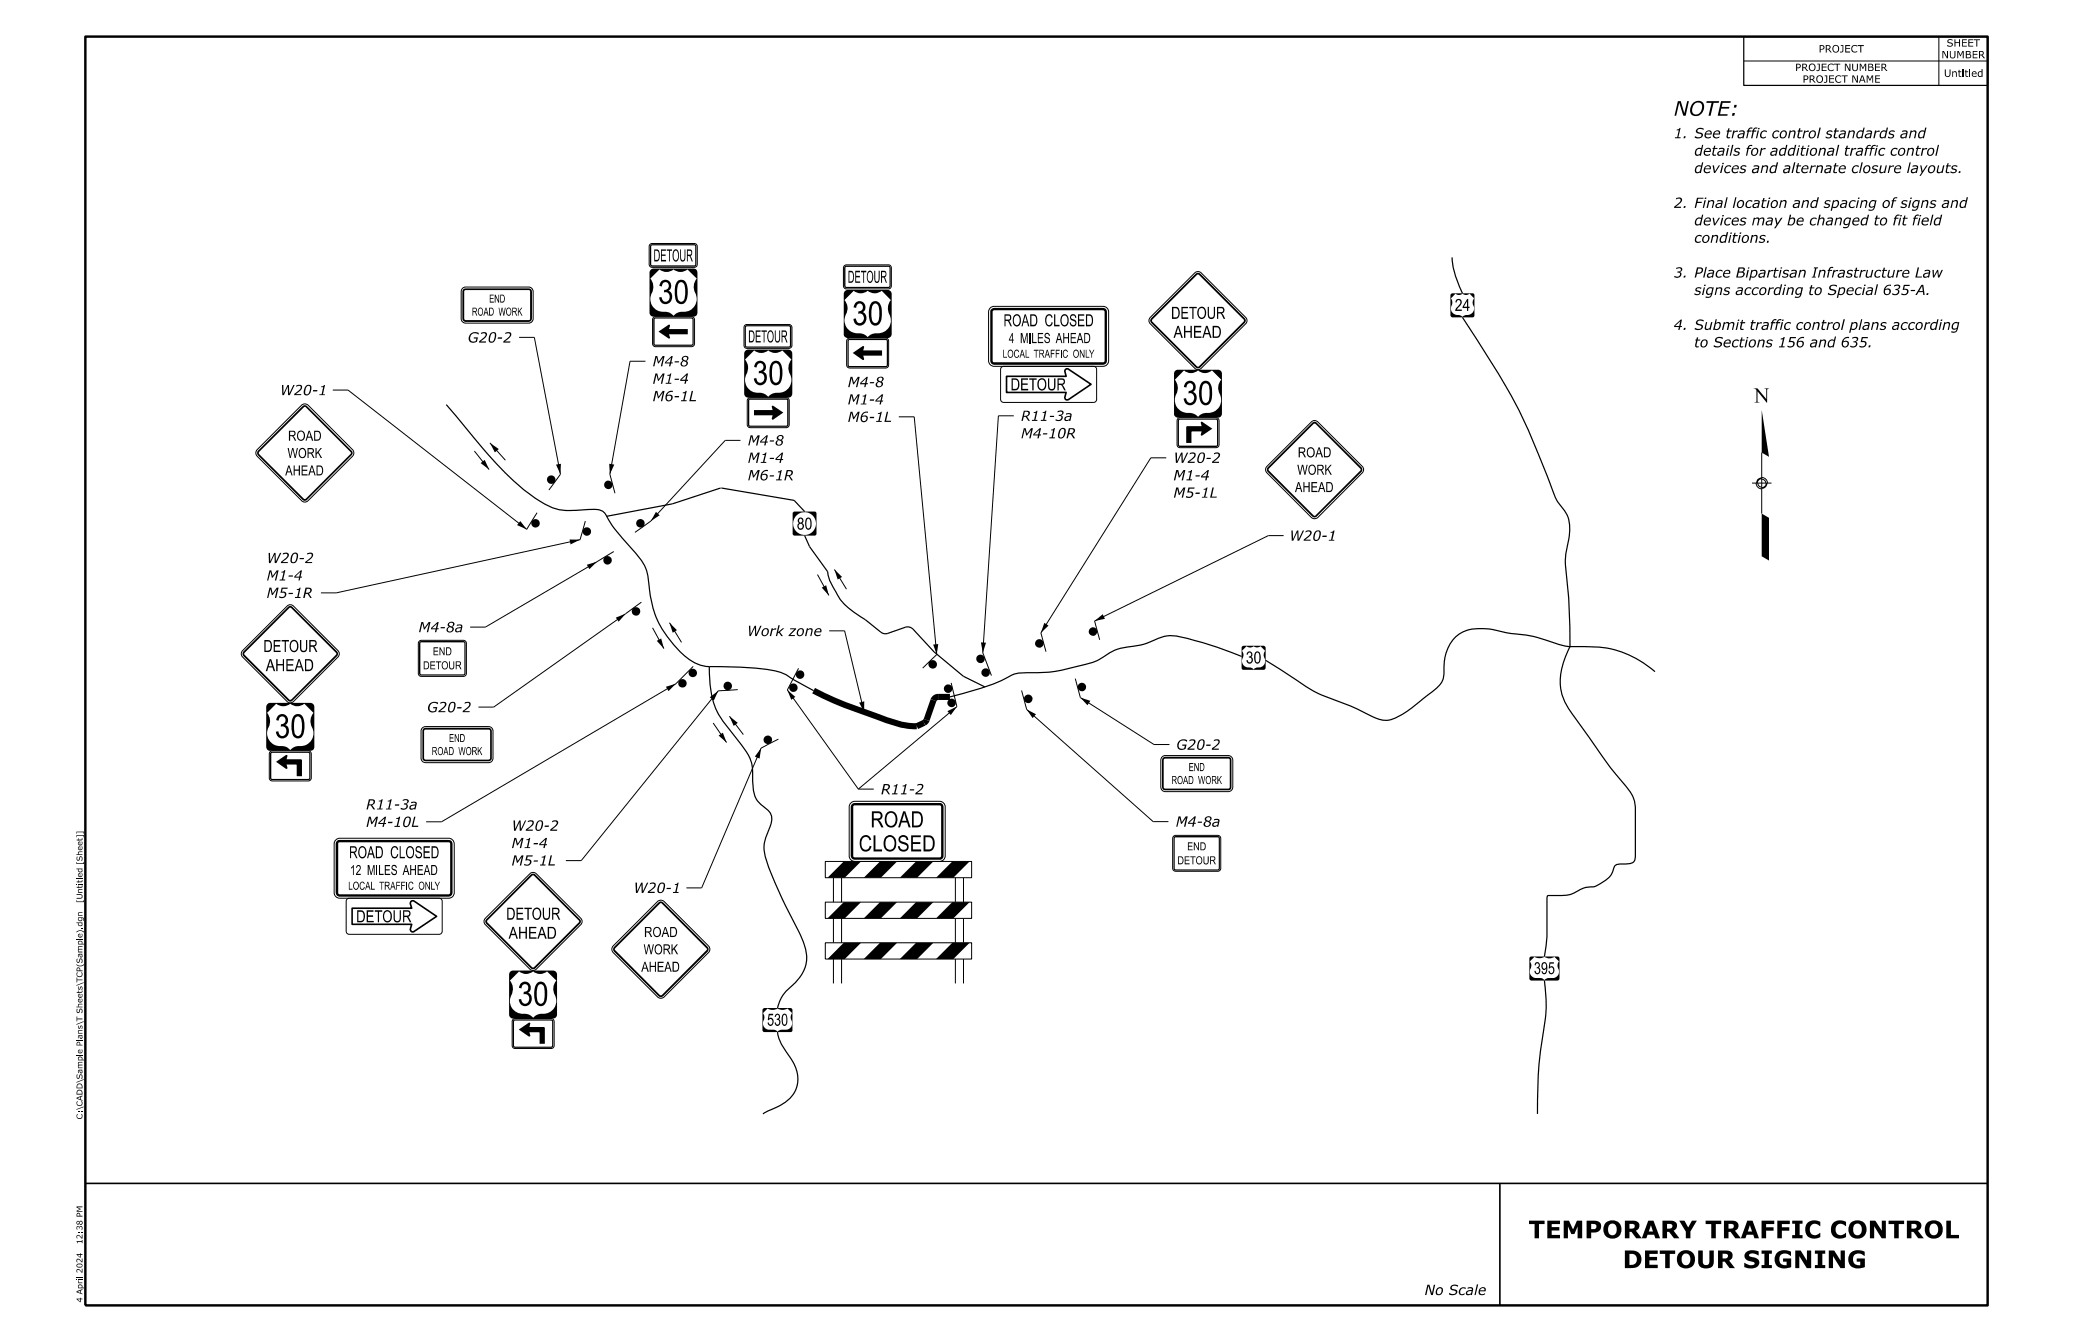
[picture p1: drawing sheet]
<svg xmlns="http://www.w3.org/2000/svg" width="432mm" height="279mm" viewBox="0 0 432 279" stroke-linecap="round" stroke-linejoin="round" font-family="sans-serif">
<path d="M72.3 187.2l.4-.2h18.8a.63 .63 0 0 1 .6 .6v6.3a.63 .63 0 0 1-.6 .6h-18.8a.63 .63 0 0 1-.6-.6v-6.3z" fill="none" stroke="#000" stroke-width=".21"/>
<path d="M208.6 76.4l.5-.1h18.9l.2 .1 .2 .5v6.4l-.3 .4-.3 .1h-18.9l-.3-.2-.2-.5v-6.2z" fill-rule="evenodd" fill="#fff"/>
<g fill="none" stroke="#000" stroke-width=".21">
<path d="M135.4 50.9l.5-.2h8.7a.6 .6 0 0 1 .6 .6v3.8a.63 .63 0 0 1-.6 .6h-8.7a.63 .63 0 0 1-.7-.6v-3.8zM175.9 55.3l.4-.2h8.8a.6 .6 0 0 1 .6 .7v3.7a.6 .6 0 0 1-.6 .6h-8.8a.63 .63 0 0 1-.6-.6v-3.7zM96.3 60l.7-.2h13.1a.94 .94 0 0 1 1 .9v5.7a.93 .93 0 0 1-1 .9h-13.1a.93 .93 0 0 1-.9-.9v-5.7zM108.1 70.2h3.2l5.4 28.5-2.4 3.3M134.4 75.2h-3.2l-4.2 23.5 1.1 4M136.1 66.1l.4-.2h7.5a.63 .63 0 0 1 .7 .6v5a.63 .63 0 0 1-.7 .7h-7.5a.63 .63 0 0 1-.6-.7v-5zM155.1 67.7l.5-.1h8.7a.63 .63 0 0 1 .7 .6v3.7a.63 .63 0 0 1-.7 .6h-8.7a.59 .59 0 0 1-.6-.6v-3.7zM176.5 70.6l.5-.2h7.5a.63 .63 0 0 1 .6 .6v5a.63 .63 0 0 1-.6 .6h-7.5a.63 .63 0 0 1-.6-.6v-5zM206.1 64.2l.6-.4h.4h22.7a1.15 1.15 0 0 1 1.1 1.1v10.2a1.17 1.17 0 0 1-1.1 1.2h-22.7a1.17 1.17 0 0 1-1.2-1.2v-10.2zM208.6 76.5l.5-.2h18.7a.63 .63 0 0 1 .6 .6v6.2a.63 .63 0 0 1-.6 .7h-18.7a.63 .63 0 0 1-.7-.7v-6.2zM239.6 66.1l9.3-9.3a.94 .94 0 0 1 1.3 0l9.3 9.3a.92 .92 0 0 1 0 1.3l-9.3 9.3a.94 .94 0 0 1-1.3 0l-9.3-9.3a.92 .92 0 0 1 0-1.3zM53.6 93.6l9.2-9.3a.98 .98 0 0 1 1.4 0l9.2 9.3a.98 .98 0 0 1 0 1.4l-9.2 9.2a.92 .92 0 0 1-1.4 0l-9.2-9.2a.98 .98 0 0 1 0-1.4z"/>
<path d="M69.3 81.2h3.2l37.2 29 2.2-3.4M98.8 93.9l3.1 3.9M102.1 92.2l3.2 3.6M154.2 91.7h-3.1l-15.5 16.8-3.3 2.3M155.8 83l.5-.2h7.5a.63 .63 0 0 1 .6 .6v5a.63 .63 0 0 1-.6 .6h-7.5a.63 .63 0 0 1-.7-.6v-5zM187.2 86.8h3.2l4.7 49.5-2.9 2.8M211.2 86.6h-3.2l-3.3 49.3 1.8 4.8M242.9 95.3h-3.2l-22.9 36.5 1.1 3.9M245.3 87.1l.5-.1h7.5a.63 .63 0 0 1 .6 .6v5a.63 .63 0 0 1-.6 .6h-7.5a.59 .59 0 0 1-.6-.6v-5zM263.9 97.1l9.3-9.3a.92 .92 0 0 1 1.3 0l9.3 9.3a.94 .94 0 0 1 0 1.3l-9.3 9.3a.98 .98 0 0 1-1.3 0l-9.3-9.3a.94 .94 0 0 1 0-1.3zM367 94.2v12.7M367 99.4a1.19 1.19 0 0 1 1.2 1.2"/>
<path d="M367 99.8a.83 .83 0 0 1 .8 .8M121.9 108.5l-1.1 3.9-50.8 11h-3.1M127.8 114.8l-26.7 15.8h-3.2M170.3 119.6l2.3 4.4M173.8 118.6l2.5 4.1M267.4 111.5h-3.2l-36.2 17.8 1.1 3.9M364.9 100.6h4.1M365.8 100.6a1.19 1.19 0 0 0 1.2 1.2M366.1 100.6a.83 .83 0 0 0 .9 .8M50.5 135.5l9.3-9.3a.92 .92 0 0 1 1.3 0l9.3 9.3a.94 .94 0 0 1 0 1.3l-9.3 9.3a.92 .92 0 0 1-1.3 0l-9.3-9.3a.94 .94 0 0 1 0-1.3zM87.3 133.5l.5-.2h8.7a.63 .63 0 0 1 .7 .6v6.3a.63 .63 0 0 1-.7 .6h-8.7a.63 .63 0 0 1-.7-.6v-6.3zM133.6 125.4l-30.8 21.8h-3.1"/>
<path d="M135.9 130.7l2.4 4.3M139.5 129.6l2.5 4.1M144.4 138.7l-3.6 3.6-48.8 28.8h-3.2M166.3 139.1l-2.3 4.6 14.8 20.6M172.7 131.3h3.2l4.1 16.9M56.3 156.5l.4-.2h7.5a.63 .63 0 0 1 .6 .7v5a.63 .63 0 0 1-.6 .6h-7.5a.63 .63 0 0 1-.6-.6v-5zM88 151.5l.7-.2h13.1a.91 .91 0 0 1 .9 .9v5.6a.92 .92 0 0 1-.9 1h-13.1a.95 .95 0 0 1-1-1v-5.6zM148.6 150.5l2.7 4.1M151.9 149.1l2.9 3.8M153.7 143.6l-4.1 .2-28.5 35.4h-3.2M162.1 153.9l-3.6 1.9-12.3 29.1h-3.2M198.1 142.2l1.2 4.9-20.5 17.2"/>
<path d="M212.8 143.8l1.1 3.9 26.3 23.4h3.2M224 141.3l1 3.9 15.4 9.8h3.2M242.1 157.6l.6-.3h13.1a.95 .95 0 0 1 1 1v5.6a.95 .95 0 0 1-1 .9h-13.1a.94 .94 0 0 1-.9-.9v-5.6zM70.1 174.7l.7-.2h22.7a1.17 1.17 0 0 1 1.1 1.2v10.1a1.15 1.15 0 0 1-1.1 1.2h-22.7a1.15 1.15 0 0 1-1.2-1.2v-10.1l.1-.4zM171.9 179.4h30.5v3.3h-30.5zM177.1 167.3l.6-.4 .3-.1h17.7a1.17 1.17 0 0 1 1.2 1.2v10.2a1.17 1.17 0 0 1-1.2 1.2h-17.7a1.17 1.17 0 0 1-1.1-1.2v-10.2zM178.8 164.3h3.2M244.4 174.1l.5-.2h8.7a.63 .63 0 0 1 .7 .7v6.2a.63 .63 0 0 1-.7 .6h-8.7a.63 .63 0 0 1-.6-.6v-6.2zM101.1 191.2l9.3-9.3a.94 .94 0 0 1 1.3 0l9.3 9.3a.92 .92 0 0 1 0 1.3l-9.3 9.3a.94 .94 0 0 1-1.3 0l-9.3-9.3a.92 .92 0 0 1 0-1.3zM127.7 197l9.3-9.3a.98 .98 0 0 1 1.3 0l9.3 9.3a.98 .98 0 0 1 0 1.3l-9.3 9.3a.98 .98 0 0 1-1.3 0l-9.3-9.3a.98 .98 0 0 1 0-1.3zM171.9 196.3h30.5v3.4h-30.5zM171.9 187.8h30.5v3.4h-30.5z"/>
<path d="M173.6 182.7v5.1M173.6 191.2v5.1M173.6 199.7v5.1M175.3 182.7v5.1M175.3 191.2v5.1M175.3 199.7v5.1M199 182.7v5.1M199 191.2v5.1M199 199.7v5.1M200.7 182.7v5.1M200.7 191.2v5.1M200.7 199.7v5.1"/>
<path d="M106.9 212.2l.4-.1h7.5a.63 .63 0 0 1 .6 .6v5a.63 .63 0 0 1-.6 .6h-7.5a.62 .62 0 0 1-.6-.6v-5z"/>
</g>
<g fill="none" stroke="#000" stroke-width=".25">
<path d="M302.5 53.6a17.6 17.6 0 0 0 2.1 7.5M304.6 66.1a170.3 170.3 0 0 1 13.6 23.2l4.7 11.4a13.1 13.1 0 0 0 3.1 5.8 8.6 8.6 0 0 1 .5 6.9 16.3 16.3 0 0 0-.1 7.5 121.1 121.1 0 0 1 .6 13.7M93 84.2l2.9 3.5a95.8 95.8 0 0 0 13.9 14.8 16.6 16.6 0 0 0 7.4 3.7h2.9a13.4 13.4 0 0 1 5.3 .2l.4 .2a35.9 35.9 0 0 0 6.2 8.1 9.8 9.8 0 0 1 3.2 7.4 20 20 0 0 0 6.3 13.5 9.5 9.5 0 0 0 6.2 3.2M140 104.9l-13.6 2.6M150.1 101.6l-10.1 3.3M150.2 101.6l15.2 2.6 2.2 2.3M167.6 111.5l1 2.3 3.8 5.2a13 13 0 0 0 2.2 5.1l.7 1.1a18.2 18.2 0 0 0 4.9 3.8l3.3 2.6a1.53 1.53 0 0 0 1.4 .3l3.7-1.3a1.54 1.54 0 0 1 1.6 .4l4.4 4.7 6.1 5.1 4.4 2.2M147.7 138.8a56.4 56.4 0 0 1 15 1.2l.9 .4 5.9 3.4M147.7 138.8a18.8 18.8 0 0 0 2.1 10.2l2.7 3.5a19.6 19.6 0 0 1 4.1 6.6l.2 1.1a20.2 20.2 0 0 0 .4 5.5 6.6 6.6 0 0 0 2.6 2.9 2.96 2.96 0 0 1 .5 3.8 8 8 0 0 0-.4 7.4 127.8 127.8 0 0 0 6.9 15 8.2 8.2 0 0 1 .4 7.7l-1.5 2.1a9.6 9.6 0 0 0-3.7 5.3M258.6 136.7a68.4 68.4 0 0 0-14.2-4.3 11.2 11.2 0 0 0-5.4 1.5l-2.1 .5a12.3 12.3 0 0 0-7 2.3 13.7 13.7 0 0 1-5.5 2 32.7 32.7 0 0 1-11.3 1.4 6.8 6.8 0 0 0-4.1 1.4l-.4 .2a61.1 61.1 0 0 1-10.7 3.4M327 134.6a33.7 33.7 0 0 1-6.8-1.9l-2.3-.5-4.3-.5a13.8 13.8 0 0 0-8.7-.2 8.2 8.2 0 0 0-4.1 8.1 4.4 4.4 0 0 1-2.4 4.3l-.4 .4a54.5 54.5 0 0 1-7.2 5.1 5.3 5.3 0 0 1-5.4-.4l-3.3-1.7-2.3-.9a32 32 0 0 1-10.9-5.6l-5.3-3.3M327 134.6a31.2 31.2 0 0 1 10.1 .9 22.7 22.7 0 0 1 7.6 4.3"/>
<path d="M327 134.6a14.1 14.1 0 0 0-1.7 9.7 21.7 21.7 0 0 0 4 6.9l1.3 1.7a111.8 111.8 0 0 0 8.9 11.9 8.4 8.4 0 0 1 1.1 5.6v7.5a1.49 1.49 0 0 1-1.6 2h-1a1.57 1.57 0 0 0-2.1 1.5 6.7 6.7 0 0 1-3.5 3.1l-.4 .1a6.4 6.4 0 0 0-4.3 1.4 14.1 14.1 0 0 1-5 .4l-.4 .2-.1 .4v5.3a27.4 27.4 0 0 1-.5 6.8M162 214.9a13.1 13.1 0 0 0 2.8 5.6 6.2 6.2 0 0 1-2.2 9.6l-3.7 1.8M321.7 204.2a32.7 32.7 0 0 1-.5 12.2l-.7 6.1-.2 9.4"/>
</g>
<path d="M169.5 143.8a115.1 115.1 0 0 0 18.6 7.1l.9 .2a3.8 3.8 0 0 0 3.9-1l1.6-4.3a.98 .98 0 0 1 .9-.7h2.5" fill="none" stroke="#000" stroke-width="1.3" stroke-linecap="butt"/>
<g fill="#000">
<path d="M100.1 96.4l.9-.7 .9 2.1zM102.1 92.2l1.8 1.3-.8 .7zM115.8 96.7l1-.1-.1 2.1zM126.9 96.6l1.1 .1-1 2zM367 85.3l1.5 9.8-1.5-.9zM108.4 108.5l1.3 1.7-2-.9zM118.6 112.3l2.2 .1-1.9 .9zM122.2 117.6l2.2-.7-1.6 1.6zM136.6 106.6l.8 .7-1.8 1.2zM367 106.9l1.5 .9v8.9l-1.5-.9zM128.3 128.6l2-.8-1.4 1.6zM136.8 133.4l.9-.5 .6 2.1z"/>
<path d="M139.5 129.6l1.5 1.6-.9 .5zM171.2 122.3l.9-.5 .5 2.2zM173.8 118.6l1.6 1.5-.9 .6zM194.4 134.2l1-.1-.3 2.2zM204.3 133.7l1.1 .1-.7 2.1zM217.5 129.7l.9 .5-1.6 1.6zM228 129.3l1.7-1.4 .5 .9zM138.7 143l2.1-.7-1.6 1.6zM147.8 145.2l1.8-1.4-.9 2zM149.7 153.1l.9-.6 .7 2.1zM151.9 149.1l1.8 1.4-.9 .6zM158.5 155.8l-.3 2.1-1-.4z"/>
<path d="M164 143.7l1.7 1.4-.9 .6zM179 146.3l1-.3v2.2zM197.3 148.1l2-1-1.3 1.8zM213.9 147.7l1.9 1-.7 .8zM225 145.2l2.1 .7-.6 .9zM172.4 199.7l3.4-3.4h3.6l-3.4 3.4zM172.4 191.2l3.4-3.4h3.6l-3.4 3.4zM172.4 182.7l3.4-3.3h3.6l-3.4 3.3zM179.9 199.7l3.4-3.4h3.6l-3.4 3.4zM179.9 191.2l3.4-3.4h3.6l-3.4 3.4zM179.9 182.7l3.4-3.3h3.6l-3.4 3.3zM187.4 199.7l3.4-3.4h3.6l-3.4 3.4z"/>
<path d="M187.4 191.2l3.4-3.4h3.6l-3.4 3.4zM187.4 182.7l3.4-3.3h3.6l-3.4 3.3zM195 199.7l3.4-3.4h3.6l-3.4 3.4zM195 191.2l3.4-3.4h3.6l-3.4 3.4zM195 182.7l3.4-3.3h3.6l-3.4 3.3z"/>
<path d="M353.3 34.7a.82 .82 0 0 0 .2 1.4l.5-.2v.1h.3l.5-2.2h-.3l-.1 .7a.88 .88 0 0 0-1.1 .2zM353.4 34.9l.4-.2h.5l-.2 .9a.47 .47 0 0 1-.7 .1 .47 .47 0 0 1 0-.7z" fill-rule="evenodd"/>
<path d="M353.3 31.1a.82 .82 0 0 0 .2 1.4l.5-.3v.2h.3l.5-2.2h-.3l-.1 .7a.88 .88 0 0 0-1.1 .2zM353.4 31.3l.4-.3 .5 .1-.2 .9a.48 .48 0 0 1-.7 .1 .48 .48 0 0 1 0-.7z" fill-rule="evenodd"/>
<path d="M360.8 30.2h.3l-.6 2.2h-.2z" fill-rule="evenodd"/>
<path d="M364.3 30.3l.6-.1h.1l-.1 .2a.43 .43 0 0 0-.6 .4h.5l-.1 .2h-.5l-.3 1.4h-.2l.3-1.4h-.2z" fill-rule="evenodd"/>
<path d="M364.3 26.7l.8-.1-.1 .2a.49 .49 0 0 0-.7 .4h.5v.2h-.5l-.3 1.4h-.3l.3-1.4h-.2l.1-.2h.2z" fill-rule="evenodd"/>
<path d="M365.3 26.7l.8-.1-.1 .2a.45 .45 0 0 0-.6 .4h.4v.2h-.5l-.3 1.4h-.3l.4-1.4h-.2v-.2l.2-.1z" fill-rule="evenodd"/>
<path d="M369 34.6a.84 .84 0 0 0-.4 .8 .84 .84 0 0 0 .5 .7l.5-.2v.1h.3l.5-2.2h-.3l-.2 .7-.4-.1zM369.1 34.8l.3-.1h.5l-.2 .9a.48 .48 0 0 1-.7 .2 .48 .48 0 0 1 0-.8z" fill-rule="evenodd"/>
<path d="M370.8 31.1a.97 .97 0 0 0 0 1.3l.8-.2-.1 .2h.3l.5-2.2h-.3l-.1 .7a.87 .87 0 0 0-1.1 .2zM371 31.3l.3-.3 .5 .1-.2 .9a.48 .48 0 0 1-.7 .1 .48 .48 0 0 1 0-.7z" fill-rule="evenodd"/>
<path d="M373.7 33.8h.3l-.5 2.2h-.3z" fill-rule="evenodd"/>
<path d="M372.6 31.1a.84 .84 0 0 0 .3 1.4l.5-.3v.2h.2l.6-2.2h-.3l-.2 .7a.87 .87 0 0 0-1.1 .2zM372.9 31.2l.2-.2 .6 .1-.2 .9a.48 .48 0 0 1-.8 .1 .48 .48 0 0 1 0-.7z" fill-rule="evenodd"/>
<path d="M379 26.6h.3l-.6 2.2h-.2z" fill-rule="evenodd"/>
<path d="M382.8 30.2h.3l-.5 2.2h-.3z" fill-rule="evenodd"/>
<path d="M387.7 33.8h.3l-.5 2.2h-.3z" fill-rule="evenodd"/>
<path d="M387.1 27.3a.79 .79 0 0 0-.5 .9 .79 .79 0 0 0 .7 .6l.4-.2-.1 .2h.3l.5-2.2h-.2l-.2 .6-.4-.1zM387.2 27.5l.4-.1 .3 .1-.2 .9a.48 .48 0 0 1-.7 .1 .48 .48 0 0 1 0-.7z" fill-rule="evenodd"/>
<path d="M389 30.3l.6-.1v.2a.41 .41 0 0 0-.4 0 .41 .41 0 0 0-.2 .4h.5l-.1 .2h-.5l-.3 1.4h-.3l.4-1.4h-.2z" fill-rule="evenodd"/>
<path d="M390 30.3l.6-.1h.1v.2a.43 .43 0 0 0-.7 .4h.5v.2h-.5l-.4 1.4h-.2l.3-1.4h-.2z" fill-rule="evenodd"/>
<path d="M391.9 27.3a1.01 1.01 0 0 0-.1 1.5l.7-.2v.2h.2l.6-2.2h-.3l-.1 .6-.5-.1zM392 27.5l.4-.1 .4 .1-.2 .9a.48 .48 0 0 1-.7 .1 .48 .48 0 0 1 0-.7z" fill-rule="evenodd"/>
<path d="M397.8 33.8h.2l-.5 2.2h-.3z" fill-rule="evenodd"/>
<path d="M399.9 27.3a1.01 1.01 0 0 0-.1 1.5l.7-.2v.2h.3l.5-2.2h-.3l-.1 .6-.5-.1zM399.9 27.6a.62 .62 0 0 1 .9-.1l-.2 .9a.47 .47 0 0 1-.7 .1 .47 .47 0 0 1 0-.7z" fill-rule="evenodd"/>
<path d="M403.6 30.2h.3l-.5 2.2h-.3z" fill-rule="evenodd"/>
<path d="M135.5 51l-.1 .3v3.8l.3 .4h8.9l.4-.3 .1-3.9-.3-.4-8.9-.1zM135.7 51.2l9-.1 .1 .2v3.8l-.2 .1h-8.9z" fill-rule="evenodd"/>
<path d="M135.5 56.2l.6-.3h8.4l.6 .3 .2 .6v8.3l-.2 .6-.6 .2h-8.4a.84 .84 0 0 1-.8-.8v-8.3zM137.4 56.1l-1.9 1.9a3 3 0 0 1 .1 3.5 2.75 2.75 0 0 0 3.2 3.4l.7 .2 .8 .7a3.2 3.2 0 0 1 2.8-1 2.79 2.79 0 0 0 1.5-4.3 2.67 2.67 0 0 1 .5-2.5l-1.9-1.9a2.24 2.24 0 0 1-2.9 0 2.29 2.29 0 0 1-2.9 0z" fill-rule="evenodd"/>
<path d="M176 55.4l-.2 .4v3.7l.3 .4 9 .1 .4-.3v-4l-.3-.4h-8.9zM176.2 55.6h8.9l.2 .2v3.8l-.2 .1h-8.9z" fill-rule="evenodd"/>
<path d="M239.8 66.3l9.3-9.3 .5-.2 .4 .2 9.3 9.3 .2 .4-.2 .5-9.3 9.3a.73 .73 0 0 1-.9 0l-9.3-9.3-.2-.5zM249.3 57.3l-9.3 9.4 9.6 9.6 9.5-9.6-9.3-9.4-.2-.2z" fill-rule="evenodd"/>
<path d="M353.3 45.6a.71 .71 0 0 0-.3 .9 .71 .71 0 0 0 .8 .4l.2-.2v.2h.3l.5-2.2h-.3l-.1 .7a.84 .84 0 0 0-1.1 .2zM353.6 45.7l.3-.2 .4 .1-.2 .9a.47 .47 0 0 1-.7 .1 .47 .47 0 0 1 0-.7z" fill-rule="evenodd"/>
<path d="M355.3 55.6h.2l-.5 2.2h-.2z" fill-rule="evenodd"/>
<path d="M359.6 41.1h.3l-.5 2.2h-.3z" fill-rule="evenodd"/>
<path d="M358.6 49.1a.79 .79 0 0 0-.4 .8 .79 .79 0 0 0 .6 .7l.4-.2v.2h.2l.6-2.3h-.3l-.2 .7-.4-.1zM358.7 49.3l.4-.2 .4 .1-.2 1a.48 .48 0 0 1-.7 .1 .48 .48 0 0 1 0-.8z" fill-rule="evenodd"/>
<path d="M361.5 41.1h.2l-.5 2.2h-.3z" fill-rule="evenodd"/>
<path d="M369.8 60a1 1 0 0 0-.1 1.4l.8-.2v.2h.2l.5-2.2h-.3l-.1 .7-.6-.1zM370 60.2l.3-.2 .4 .1-.2 .9a.47 .47 0 0 1-.7 .1 .47 .47 0 0 1 0-.7z" fill-rule="evenodd"/>
<path d="M372.8 44.7l-.5 2.2h.3a1.01 1.01 0 0 0 1.1-.4 1.01 1.01 0 0 0 0-1.2l-.8 .2 .2-.8zM372.9 45.7a.48 .48 0 0 1 .7-.1 .48 .48 0 0 1 0 .7 .61 .61 0 0 1-1 .3z" fill-rule="evenodd"/>
<path d="M377.5 41.8a.84 .84 0 0 0 .1 1.5l.5-.2v.2h.3l.5-2.2h-.3l-.2 .7-.4-.2zM377.6 42l.4-.1 .4 .1-.2 .9a.48 .48 0 0 1-.7 .1 .48 .48 0 0 1 0-.7z" fill-rule="evenodd"/>
<path d="M379 44.7h.2l-.1 .8a.53 .53 0 0 1 .6-.3 .53 .53 0 0 1 .3 .7l-.2 1h-.3l.3-1a.35 .35 0 0 0-.2-.4 .35 .35 0 0 0-.5 .1l-.1 .1-.3 1.2h-.2z" fill-rule="evenodd"/>
<path d="M381.1 55.7l.7-.1v.2a.45 .45 0 0 0-.6 .4h.4v.2h-.5l-.3 1.4h-.3l.4-1.4h-.2v-.2h.2z" fill-rule="evenodd"/>
<path d="M387.9 45.5a.99 .99 0 0 0-.1 1.4l.8-.2-.1 .2h.3l.5-2.2h-.3l-.1 .7-.5-.1zM388.1 45.7l.3-.2 .4 .1-.2 .9a.47 .47 0 0 1-.7 .1 .47 .47 0 0 1 0-.7z" fill-rule="evenodd"/>
<path d="M390.9 59.2h.3l-.5 2.2h-.3z" fill-rule="evenodd"/>
<path d="M394.5 41.2l.7-.1-.1 .2a.45 .45 0 0 0-.6 .4h.5l-.1 .2h-.4l-.3 1.4h-.3l.3-1.4h-.2l.1-.2h.1z" fill-rule="evenodd"/>
<path d="M394.9 45l.5-.3h.3l-.1 .2a.48 .48 0 0 0-.6 .4h.5l-.1 .2h-.5l-.3 1.4h-.3l.4-1.4h-.2z" fill-rule="evenodd"/>
<path d="M398.9 45l.5-.3h.3v.2a.48 .48 0 0 0-.7 .4h.5v.2h-.5l-.4 1.4h-.2l.3-1.4h-.2z" fill-rule="evenodd"/>
<path d="M402.4 44.7h.3l-.5 2.2h-.2z" fill-rule="evenodd"/>
<path d="M403.2 45.5a.99 .99 0 0 0-.1 1.4l.7-.2v.2h.2l.6-2.2h-.3l-.2 .7-.4-.1zM403.3 45.7l.4-.2 .4 .1-.2 .9a.47 .47 0 0 1-.8 .1 .47 .47 0 0 1 .1-.7z" fill-rule="evenodd"/>
<path d="M408.4 42a.76 .76 0 0 0-.2 .8 .76 .76 0 0 0 .6 .5l.4-.2v.2h.2l.5-2.2h-.3l-.1 .7a.77 .77 0 0 0-1.1 .2zM408.7 42l.4-.1 .3 .1-.2 .9a.47 .47 0 0 1-.7 .1 .47 .47 0 0 1 0-.7z" fill-rule="evenodd"/>
<path d="M96.5 60.2l-.2 .5v5.7l.4 .5 13.4 .1a.73 .73 0 0 0 .7-.6v-5.7l-.4-.6-13.4-.1zM96.8 60.5l.2-.1h13.2l.2 .3v5.8l-.3 .1h-13.3l-.1-.2z" fill-rule="evenodd"/>
<path d="M137.2 69l2.2-1.4 .2 .1-.3 .8h4v1.1h-4l.3 .8-.2 .1z" fill-rule="evenodd"/>
<path d="M136.2 66.2l-.1 .3v5l.2 .4 7.7 .1 .4-.2 .1-5.3-.2-.3-7.8-.1zM136.4 66.4l7.7-.1 .2 .2-.1 5.1-.2 .2h-7.5z" fill-rule="evenodd"/>
<path d="M155.3 67.8l-.2 .4v3.7l.3 .5h8.9l.5-.3v-3.9l-.3-.5h-8.9zM155.4 68h9l.1 .2v3.8l-.2 .1h-8.7l-.2-.2z" fill-rule="evenodd"/>
<path d="M155.3 73l.6-.2h8.3l.6 .2 .2 .6v8.4l-.2 .5-.6 .3h-8.3a.84 .84 0 0 1-.9-.8v-8.4zM157.1 73l-1.9 1.9a2.99 2.99 0 0 1 .1 3.5 2.75 2.75 0 0 0 3.2 3.4l1 .4 .5 .4a3.2 3.2 0 0 1 2.8-.9 2.76 2.76 0 0 0 1.5-4.3 2.7 2.7 0 0 1 .6-2.5l-2-1.9a2.29 2.29 0 0 1-2.9 0 2.29 2.29 0 0 1-2.9 0z" fill-rule="evenodd"/>
<path d="M176 60.6l.6-.2h8.3l.6 .2 .2 .6v8.3l-.2 .6-.6 .3h-8.3a.84 .84 0 0 1-.8-.9v-8.3zM177.8 60.5l-1.9 2a2.93 2.93 0 0 1 .1 3.5 2.81 2.81 0 0 0 3.3 3.4l.9 .3 .5 .5 .6-.5 .8-.3a2.81 2.81 0 0 0 3.3-3.7l-.2-.3a2.68 2.68 0 0 1 .4-2.9l-1.9-2a2.29 2.29 0 0 1-3 0 2.24 2.24 0 0 1-2.9 0z" fill-rule="evenodd"/>
<path d="M177.6 73.5l2.2-1.5 .2 .2-.2 .8h3.9v1h-3.9l.2 .8-.2 .2z" fill-rule="evenodd"/>
<path d="M176.7 70.7l-.2 .3v5l.3 .4 7.7 .1 .3-.2 .2-.3v-5l-.3-.4-7.7-.1zM176.8 70.8h7.8v5.4h-7.7z" fill-rule="evenodd"/>
<path d="M206.4 64.5l-.1 .4v10.2l.1 .4 .3 .3 .4 .2h22.7l.7-.5 .1-10.6-.1-.4-.3-.3-23.1-.1zM206.8 64.8l.3-.2h22.7l.3 .3v10.3l-.3 .2h-22.8l-.2-.3z" fill-rule="evenodd"/>
<path d="M244.8 77.2l.6-.2h8.3l.6 .2 .2 .6v8.3l-.2 .6-.6 .3h-8.3a.84 .84 0 0 1-.9-.9v-8.3zM246.6 77.1l-1.9 2a3 3 0 0 1 .1 3.5 2.81 2.81 0 0 0 3.3 3.4l.9 .3 .6 .5 .6-.5 .7-.3a2.88 2.88 0 0 0 3-1.2 2.88 2.88 0 0 0 0-3.3 2.54 2.54 0 0 1 .5-2.4l-2-2a2.14 2.14 0 0 1-2.8 0 2.18 2.18 0 0 1-3 0z" fill-rule="evenodd"/>
<path d="M302.2 61.3l.3-.2 4.5 .1 .1 .3-.1 4.4-.3 .2h-4.2l-.2-.2-.2-.2zM303.2 61.1l-1 1a1.69 1.69 0 0 1 0 1.9 1.51 1.51 0 0 0 1.9 1.6l.5 .4 .4-.3a1.89 1.89 0 0 0 2-1.2v-.7a1.41 1.41 0 0 1 .1-1.7l-1-1-.7 .3-.8-.3a1.04 1.04 0 0 1-1.4 0z" fill-rule="evenodd"/>
<path d="M357.4 66.5l-.6 2.2h.3a1 1 0 0 0 1.2-.4 1 1 0 0 0-.1-1.2l-.8 .1 .2-.7zM357.4 67.5a.47 .47 0 0 1 .7-.1 .47 .47 0 0 1 0 .7 .58 .58 0 0 1-.9 .3z" fill-rule="evenodd"/>
<path d="M369.3 66.6l.6-.2 .2 .1-.1 .2a.49 .49 0 0 0-.7 .4h.5v.2h-.5l-.3 1.4h-.3l.3-1.4h-.2l.1-.2h.2z" fill-rule="evenodd"/>
<path d="M370.3 66.6l.6-.2 .2 .1-.1 .2a.45 .45 0 0 0-.6 .4h.4v.2h-.5l-.3 1.4h-.3l.4-1.4h-.2v-.2h.2z" fill-rule="evenodd"/>
<path d="M381 71a.72 .72 0 0 0-.4 .8 .72 .72 0 0 0 .8 .5l.3-.2v.2h.3l.4-2.2h-.2l-.2 .7a.83 .83 0 0 0-1 .2zM381.1 71.2l.3-.3 .6 .1-.2 .9a.48 .48 0 0 1-.7 .1 .48 .48 0 0 1 0-.7z" fill-rule="evenodd"/>
<path d="M384 66.5h.3l-.5 2.2h-.3z" fill-rule="evenodd"/>
<path d="M387.7 66.5h.2l-.5 2.2h-.3z" fill-rule="evenodd"/>
<path d="M402.4 67.2a.8 .8 0 0 0-.4 .9 .8 .8 0 0 0 .6 .6l.4-.2v.2h.3l.5-2.2h-.3l-.1 .6-.5-.1zM402.4 67.5a.67 .67 0 0 1 .9-.1l-.2 .9a.47 .47 0 0 1-.7 .1 .47 .47 0 0 1 0-.7z" fill-rule="evenodd"/>
<path d="M53.7 93.8l9.3-9.2 .5-.3 .4 .2 9.3 9.3 .2 .5-.2 .5-9.2 9.3a.64 .64 0 0 1-1 0l-9.3-9.3-.1-.5zM54 94.1v.4l9.5 9.4 9.6-9.6-9.6-9.6z" fill-rule="evenodd"/>
<path d="M155.9 83.1l-.1 .3v5l.1 .4 7.9 .1a.43 .43 0 0 0 .5-.5v-5l-.2-.3-.3-.2h-7.5zM156.1 83.3l7.8-.1 .1 5.3-.2 .1h-7.6l-.1-.2z" fill-rule="evenodd"/>
<path d="M157.1 85.4h3.8l-.1-.8 .2-.1 2.2 1.4-2.2 1.5-.2-.2 .1-.7h-3.8z" fill-rule="evenodd"/>
<path d="M220.3 85.6a.86 .86 0 0 1 1.2 .3l-.1 .4-.4 .2h.1a.75 .75 0 0 1 0 1 .75 .75 0 0 1-1 .1l-.2-.1v-.3a.6 .6 0 0 0 .8 .2 .6 .6 0 0 0 .3-.7l-.5-.1 .1-.2a.41 .41 0 0 0 .5-.1 .41 .41 0 0 0 0-.6l-.8 .2z" fill-rule="evenodd"/>
<path d="M245.5 87.2l-.2 .4v5l.3 .4 7.7 .1 .4-.3 .1-5.2-.3-.5zM245.6 87.5l7.8-.1 .1 .2v5.1h-7.9z" fill-rule="evenodd"/>
<path d="M247.2 88.8l3.1-.1-.2-.8 .2-.1 2.2 1.5-2.2 1.4-.2-.1 .2-.8-2.1 .1v2.3h-1.1z" fill-rule="evenodd"/>
<path d="M264.1 97.3l9.2-9.3 .5-.2 .4 .1 9.4 9.4 .2 .5-.2 .4-9.3 9.3a.64 .64 0 0 1-1 0l-9.2-9.3-.2-.4zM264.3 97.5l-.1 .3 .1 .2 9.5 9.4 9.6-9.6-9.6-9.6z" fill-rule="evenodd"/>
<path d="M366.1 99.7l.9-.3v.4l-.6 .2-.3 .6h-.3z" fill-rule="evenodd"/>
<path d="M56 115.1h.2l.1 1.8 .8-1.8h.3l.1 1.8 .8-1.8h.3l-1 2.1h-.4v-1.7l-.9 1.7h-.3z" fill-rule="evenodd"/>
<path d="M58.9 115.2a.69 .69 0 0 1 .9-.1 .69 .69 0 0 1 .3 .7l-1.3 1.2h1.2l-.1 .2h-1.4l.1-.3 .4-.3a1.22 1.22 0 0 0 .8-1.2l-.9 .1z" fill-rule="evenodd"/>
<path d="M61 115.2a1.7 1.7 0 0 0-.3 2 1 1 0 0 0 1.3-1.1 .69 .69 0 0 0-.1-.9 .69 .69 0 0 0-.9 0zM61.1 115.4a.43 .43 0 0 1 .7 0 .43 .43 0 0 1 0 .6 .83 .83 0 0 1-.8 1 1.58 1.58 0 0 1 .1-1.6z" fill-rule="evenodd"/>
<path d="M62.4 116.2h.9v.2h-.9z" fill-rule="evenodd"/>
<path d="M64 115.2a.72 .72 0 0 1 .8-.2 .72 .72 0 0 1 .4 .7l-.4 .6-.9 .7h1.2l-.1 .2h-1.5l.1-.3 .5-.3a1.55 1.55 0 0 0 .8-1.1l-.3-.2-.6 .2z" fill-rule="evenodd"/>
<path d="M165.2 106.7l.3-.2h4.2l.3 .1 .1 .3-.1 4.5-.3 .1h-4.2l-.3-.1zM165.2 109a2.4 2.4 0 0 0 4.8 0 2.4 2.4 0 0 0-4.8 0z" fill-rule="evenodd"/>
<path d="M367 101.4l.6-.2 .2-.6h.4a1.2 1.2 0 0 1-1.2 1.2z" fill-rule="evenodd"/>
<path d="M50.7 135.6l9.3-9.2 .5-.2 .3 .1 9.4 9.3 .2 .5-.2 .5-9.3 9.3a.64 .64 0 0 1-.9 0l-9.3-9.3-.2-.5zM51 135.9l-.1 .2 .1 .2 9.3 9.4 .4-.1 9.4-9.5-9.6-9.6z" fill-rule="evenodd"/>
<path d="M93.3 129.8v.4l.2 .3a.66 .66 0 0 0-.4 1 .66 .66 0 0 0 1.1 0 .58 .58 0 0 0 .3-.5 .58 .58 0 0 0-.3-.5 .59 .59 0 0 0 .4-.9 .59 .59 0 0 0-1-.1zM93.6 130a.41 .41 0 0 1 .8 0 .41 .41 0 0 1-.8 0zM93.3 131a.46 .46 0 0 1 .9 0 .46 .46 0 0 1-.9 0z" fill-rule="evenodd"/>
<path d="M162.1 130.2h.3l-.3 1.4 .9-.8h.4l-.9 .8 .6 .8h-.4l-.5-.7-.2 .2-.1 .5h-.3z" fill-rule="evenodd"/>
<path d="M258.8 134.5l4.4-.1 .3 .2 .1 .3v4.1l-.1 .3-.3 .2-4.5-.2-.1-4.4zM258.7 135.5a1.59 1.59 0 0 1 0 1.9 1.5 1.5 0 0 0 1.9 1.6l.5 .4 .4-.3a2.3 2.3 0 0 0 1.8-.8l.2-.5v-.6a1.43 1.43 0 0 1 0-1.7l-.9-1-.8 .3-.7-.3a1.17 1.17 0 0 1-1.5 0z" fill-rule="evenodd"/>
<path d="M55.7 146.6l.6-.3h8.3l.6 .3 .3 .6v8.3l-.3 .6-.6 .2h-8.3a.79 .79 0 0 1-.8-.8v-8.3zM57.5 146.5l-1.9 1.9a3 3 0 0 1 .1 3.6 2.77 2.77 0 0 0 3.3 3.3l.7 .2 .8 .7a3.2 3.2 0 0 1 2.7-.9 2.78 2.78 0 0 0 1.6-4.4 2.67 2.67 0 0 1 .5-2.5l-1.9-1.9a2.29 2.29 0 0 1-2.9 0 2.29 2.29 0 0 1-3 0z" fill-rule="evenodd"/>
<path d="M57.5 158.6l2.2-1.4 .2 .1-.2 .8h3.1l.1 .2v3.3h-1.1v-2.4h-2.1l.2 .7-.2 .2z" fill-rule="evenodd"/>
<path d="M87.4 133.6l-.1 .3v6.3l.1 .3 .4 .2h8.7l.4-.3 .1-6.5-.2-.3-.3-.1h-8.7zM87.6 133.8h9.1v6.5l-9 .1-.1-.2z" fill-rule="evenodd"/>
<path d="M88.2 151.7l-.2 .5v5.6l.1 .4 .2 .2 13.5 .1a.73 .73 0 0 0 .6-.7v-5.6v-.3l-.4-.4h-13.3zM88.4 152l13.5-.1 .2 .3v5.7l-.3 .3-13.3-.1-.2-.3z" fill-rule="evenodd"/>
<path d="M56.4 156.6l.3-.1h7.5l.4 .1 .1 .2-.1 5.5-.4 .1h-7.7l-.3-.4v-5zM56.6 156.8v5.3l7.6 .1 .2-.2v-5l-.1-.2z" fill-rule="evenodd"/>
<path d="M70.2 175.1l-.3 .6v10.1l.1 .5 .4 .3 23.1 .1 .3-.1 .4-.3 .1-10.6-.1-.4-.4-.3-23-.1zM70.5 175.4h23.1l.2 .3-.1 10.3-.2 .2h-22.9l-.2-.4z" fill-rule="evenodd"/>
<path d="M177.4 167.4l-.2 .6v10.2l.4 .7 18.1 .1a.78 .78 0 0 0 .8-.8v-10.2l-.1-.4-.4-.4h-18zM177.8 167.8l.2-.1h17.8l.2 .3v10.4l-.3 .1-17.8-.1-.2-.2z" fill-rule="evenodd"/>
<path d="M242.3 157.8l-.3 .5v5.6l.4 .6h13.4a.61 .61 0 0 0 .7-.6v-5.6l-.3-.7h-13.5zM242.5 158h13.6l.1 6-.4 .2-13.2-.1-.2-.2z" fill-rule="evenodd"/>
<path d="M110.6 182.1l.5-.2 .4 .2 9.3 9.3 .2 .4-.2 .5-9.3 9.3a.73 .73 0 0 1-.9 0l-9.3-9.3-.2-.5 .2-.4zM110.8 182.4l-9.3 9.4 9.6 9.6 9.6-9.6-9.4-9.4-.2-.2z" fill-rule="evenodd"/>
<path d="M127.9 197.2l9.3-9.3 .5-.2 .4 .2 9.3 9.3 .2 .4-.2 .5-9.3 9.3a.68 .68 0 0 1-.9 0l-9.3-9.3-.2-.5zM137.4 188.1l-9.3 9.5 9.6 9.6 9.5-9.6-9.4-9.5z" fill-rule="evenodd"/>
<path d="M244.5 174.2l-.1 .4 .1 6.5 .4 .2h8.7l.4-.3 .1-6.4-.3-.5h-8.9zM244.8 174.4h9v6.5l-9 .1-.1-.2z" fill-rule="evenodd"/>
<path d="M318.7 199.2l.3-.1 5.7 .1 .1 .4-.1 4.4-.3 .2h-5.4l-.3-.2-.1-.3v-4.1zM319.6 199.2l-.9 1a1.66 1.66 0 0 1 0 1.8 1.31 1.31 0 0 0 1.3 1.6l1.2 .1 .5 .3 .2-.1a2.12 2.12 0 0 1 1.7-.3 1.42 1.42 0 0 0 .8-2.3l.1-.8 .2-.3-.9-1a1.86 1.86 0 0 1-2.1 0 2.01 2.01 0 0 1-2.1 0z" fill-rule="evenodd"/>
<path d="M106.3 202.3l.6-.2h8.3l.6 .2 .2 .6v8.3l-.2 .6-.6 .3h-8.3a.85 .85 0 0 1-.9-.9v-8.3zM108.1 202.2l-1.9 2a3.1 3.1 0 0 1 .1 3.5 2.78 2.78 0 0 0 3.3 3.4l.9 .3 .6 .5a3.2 3.2 0 0 1 2.7-.9 2.79 2.79 0 0 0 1.6-4.4 2.59 2.59 0 0 1 .5-2.4l-2-2a2.24 2.24 0 0 1-2.8 0 2.29 2.29 0 0 1-3 0z" fill-rule="evenodd"/>
<path d="M108.1 214.3l2.2-1.4 .2 .1-.2 .8h3l.2 .3v3.2h-1.1v-2.3l-2.1-.1 .2 .8-.2 .1z" fill-rule="evenodd"/>
<path d="M107 212.3h8l.3 .4-.1 5.2-.4 .3-7.7-.1-.3-.4v-5zM107.2 212.5l-.1 .2v5l.1 .2h7.6l.2-.1v-5.1l-.1-.2z" fill-rule="evenodd"/>
<path d="M159 210l.2-.1h5.5l.3 .1 .1 .3-.1 4.5-.3 .1-5.7-.1-.2-.3v-4.2zM159.9 210l-1 .9a1.71 1.71 0 0 1 0 1.9 1.31 1.31 0 0 0 1.3 1.6h1.2l.6 .4 .1-.2a2.19 2.19 0 0 1 1.8-.2 1.46 1.46 0 0 0 .8-2.4l.1-.7 .2-.4-1-.9a2.06 2.06 0 0 1-2 0 2.01 2.01 0 0 1-2.1 0z" fill-rule="evenodd"/>
<path d="M307.6 267.4h.3l-.5 2.2h-.3z" fill-rule="evenodd"/>
<circle cx="114.8" cy="99.9" r=".89"/>
<circle cx="111.5" cy="108.9" r=".89"/>
<circle cx="122.2" cy="110.7" r=".88"/>
<circle cx="126.5" cy="116.7" r=".9"/>
<circle cx="126.7" cy="101" r=".89"/>
<circle cx="133.4" cy="108.9" r=".89"/>
<circle cx="132.5" cy="127.3" r=".9"/>
<circle cx="194.3" cy="138.3" r=".89"/>
<circle cx="204.2" cy="137.2" r=".89"/>
<circle cx="216.5" cy="134" r=".89"/>
<circle cx="227.7" cy="131.5" r=".89"/>
<circle cx="142.2" cy="142.3" r=".88"/>
<circle cx="144.3" cy="140.1" r=".88"/>
<circle cx="151.6" cy="142.8" r=".89"/>
<circle cx="159.9" cy="154" r=".89"/>
<circle cx="165.3" cy="143.2" r=".89"/>
<circle cx="166.7" cy="140.4" r=".89"/>
<circle cx="197.5" cy="143.4" r=".89"/>
<circle cx="198.2" cy="146.3" r=".89"/>
<circle cx="205.3" cy="140" r=".9"/>
<circle cx="214.2" cy="145.5" r=".88"/>
<circle cx="225.4" cy="143" r=".89"/>
</g>
<path d="M209.7 78.4h12.4l-.2-1.4a.46 .46 0 0 1 .7-.1l4.7 3.1-4.9 3.3a.48 .48 0 0 1-.6-.7l.3-.9h-12.4zM73.3 189.1h12.5l-.3-1.1a.5 .5 0 0 1 .8-.4l4.6 3.2-4.6 3.1a.51 .51 0 0 1-.6 0 .51 .51 0 0 1-.2-.5l.3-1h-12.5z" fill="none" stroke="#000" stroke-width=".34"/>
<path d="M363.2 7.6h50.8v10.2h-50.8z" fill="#fff"/>
<path d="M363.2 7.6h50.8v10.2h-50.8z" fill="none" stroke="#000" stroke-width=".25"/>
<g fill="#000">
<path d="M382 9.5a.78 .78 0 0 0-.2 1.2 .78 .78 0 0 0 1.2-.2 .77 .77 0 0 0-.1-.9 .77 .77 0 0 0-.9-.1zM382 9.7a.55 .55 0 0 1 .9 .5 .55 .55 0 0 1-.9 .4l-.1-.4z" fill-rule="evenodd"/>
<path d="M410.2 14.4h.2v1.6h-.2z" fill-rule="evenodd"/>
<path d="M412.2 14.9a.56 .56 0 0 0-.2 .8 .56 .56 0 0 0 .7 .2v.1h.3v-1.6h-.3v.5zM412.2 15.1h.5v.6a.41 .41 0 0 1-.6 0 .41 .41 0 0 1 .1-.6z" fill-rule="evenodd"/>
<path d="M16.3 177.3h.9v.1h-.8v.2l.1 .3h.7v.1h-1.3v-.1h.5l-.2-.3z" fill-rule="evenodd"/>
<path d="M15.9 173.1h1.6v.5l-.1-.3h-1.4l-.1 .3z" fill-rule="evenodd"/>
<path d="M15.9 179.5l.1 .2h1.4l.1-.2v.4h-1.6z" fill-rule="evenodd"/>
<path d="M15.9 173.9h1.6v.4l-.1-.3h-1.4l-.1 .3z" fill-rule="evenodd"/>
<path d="M15.9 194a.98 .98 0 0 1 1.6 .2 1.07 1.07 0 0 0-1.6 0z" fill-rule="evenodd"/>
<path d="M15.9 182.9h1.3v.1h-1.3z" fill-rule="evenodd"/>
<path d="M15.9 180.8v.2h.4a.45 .45 0 0 0 .4 .6 .45 .45 0 0 0 .4-.6l.1-.2zM16.4 181h.5a.32 .32 0 0 1-.2 .5 .32 .32 0 0 1-.3-.5z" fill-rule="evenodd"/>
<path d="M15.9 195.4h1.3v.2h-1.3z" fill-rule="evenodd"/>
<path d="M15.9 192.1v.1h.4a.44 .44 0 0 0 .4 .6 .44 .44 0 0 0 .4-.6l.1-.1zM16.4 192.2h.5a.32 .32 0 0 1-.2 .5 .32 .32 0 0 1-.3-.5z" fill-rule="evenodd"/>
<path d="M15.9 187.4l.1 .3h1.4l.1-.3v.4h-1.6z" fill-rule="evenodd"/>
<path d="M15.9 219.6h1.3v.1h-1.3z" fill-rule="evenodd"/>
<path d="M15.9 216.5h1.3v.2h-1.3z" fill-rule="evenodd"/>
<path d="M16.3 209.1l.9-.1v.1l-.8 .1v.1l.1 .3h.7v.1h-1.3v-.1h.5l-.2-.2z" fill-rule="evenodd"/>
<path d="M15.9 213.2l1.5-.6v.2l-1.5 .6z" fill-rule="evenodd"/>
<path d="M15.9 205.1l1.5-.6v.1l-1.5 .6z" fill-rule="evenodd"/>
<path d="M15.9 200.7a1.07 1.07 0 0 0 1.6 0 .88 .88 0 0 1-1.2 .4l-.4-.2z" fill-rule="evenodd"/>
<path d="M15.9 230.9l1.5-.5v.1l-1.5 .6z" fill-rule="evenodd"/>
<path d="M15.9 225.3l1.5-.6v.1l-1.5 .6z" fill-rule="evenodd"/>
<path d="M16 255.4a.3 .3 0 0 1 .3-.1 .3 .3 0 0 1 .2 .2 .39 .39 0 0 1 .6-.2 .39 .39 0 0 1 .1 .6l-.3 .1a.32 .32 0 0 0 .2-.4 .32 .32 0 0 0-.5-.1v.3h-.2a.22 .22 0 0 0 0-.3 .22 .22 0 0 0-.3 0l.1 .5h-.2z" fill-rule="evenodd"/>
<path d="M16 254.3a.36 .36 0 0 0 0 .5 .36 .36 0 0 0 .5 .1v-.1a.38 .38 0 0 0 .6 .1 .38 .38 0 0 0 0-.6 .38 .38 0 0 0-.6 .1l-.2-.2zM16 254.6a.24 .24 0 0 1 .4 0 .24 .24 0 0 1-.4 0zM16.6 254.6a.26 .26 0 0 1 .5 0 .26 .26 0 0 1-.5 0z" fill-rule="evenodd"/>
<path d="M16 257.2l.4-.1 .6 .6v-.7h.2v.9l-.3-.2a.51 .51 0 0 0-.8-.3l.1 .4h-.2l-.1-.2z" fill-rule="evenodd"/>
<path d="M16.1 263.2a.5 .5 0 0 0 0 .6 .5 .5 0 0 0 .7 .1 .44 .44 0 0 0 .4-.5 .44 .44 0 0 0-.7-.3zM16.1 263.3l.4-.1a.32 .32 0 0 1 .5 .1 .32 .32 0 0 1 0 .4 .32 .32 0 0 1-.5 0l-.4-.1z" fill-rule="evenodd"/>
<path d="M15.9 265.9h1.3v.1h-1.3z" fill-rule="evenodd"/>
<path d="M16 264.3l.4-.1 .6 .6v-.7h.2v.9l-.3-.2a.44 .44 0 0 0-.4-.4 .44 .44 0 0 0-.4 .2l.1 .3-.3-.1z" fill-rule="evenodd"/>
<path d="M16 262.1h.5l.5 .6v-.7h.2v.8l-.3-.1a.51 .51 0 0 0-.8-.3l.1 .4-.3-.2z" fill-rule="evenodd"/>
</g>
<path d="M363.2 12.7h50.8M403.9 7.6v10.2" fill="none" stroke="#000" stroke-width=".21"/>
<path d="M17.8 7.6h396.2v264.2h-396.2z" fill="none" stroke="#000" stroke-width=".51"/>
<path d="M17.8 246.4h396.2M312.4 246.4v25.4" fill="none" stroke="#000" stroke-width=".34"/>
<g font-size="5">
<text x="137.1" y="63.3">30</text>
<text x="177.5" y="67.7">30</text>
<text x="156.8" y="80.1">30</text>
<text x="246.3" y="84.3">30</text>
<text x="57.2" y="153.7">30</text>
<text x="107.8" y="209.4">30</text>
</g>
<g font-size="3.7">
<text x="318.4" y="257.8">TEMPORARY TRAFFIC CONTROL</text>
<text x="338" y="264">DETOUR SIGNING</text>
</g>
<g font-size="3.3">
<text x="181.3" y="172.3">ROAD</text>
<text x="178.9" y="177.3">CLOSED</text>
</g>
<g font-size="3">
<text x="348.6" y="24.1">NOTE:</text>
<text x="365.3" y="83.8">N</text>
</g>
<g font-size="2.5">
<text x="136.1" y="54.4">DETOUR</text>
<text x="176.6" y="58.9">DETOUR</text>
<text x="303" y="64.7">24</text>
<text x="155.9" y="71.3">DETOUR</text>
<text x="209" y="67.9">ROAD CLOSED</text>
<text x="243.9" y="66.4">DETOUR</text>
<text x="244.6" y="70.4">AHEAD</text>
<text x="210.5" y="81.3">DETOUR</text>
<text x="166" y="110.3">80</text>
<text x="54.9" y="135.8">DETOUR</text>
<text x="55.5" y="139.7">AHEAD</text>
<text x="259.5" y="138.1">30</text>
<text x="72.7" y="178.7">ROAD CLOSED</text>
<text x="105.4" y="191.5">DETOUR</text>
<text x="74.2" y="192">DETOUR</text>
<text x="106.1" y="195.5">AHEAD</text>
<text x="319.5" y="202.8">395</text>
<text x="159.8" y="213.6">530</text>
</g>
<g font-size="2.1">
<text x="348.6" y="28.8">1.See traffic control standards and</text>
<text x="352.9" y="32.4">details for additional traffic control</text>
<text x="352.9" y="36">devices and alternate closure layouts.</text>
<text x="348.6" y="43.3">2.Final location and spacing of signs and</text>
<text x="352.9" y="46.9">devices may be changed to fit field</text>
<text x="352.9" y="50.5">conditions.</text>
<text x="348.6" y="57.8">3.Place Bipartisan Infrastructure Law</text>
<text x="352.9" y="61.4">signs according to Special 635-A.</text>
<text x="97.4" y="71.3">G20-2</text>
<text x="210.1" y="71.4">4 MILES AHEAD</text>
<text x="348.6" y="68.7">4.Submit traffic control plans according</text>
<text x="135.9" y="76.3">M4-8</text>
<text x="352.9" y="72.3">to Sections 156 and 635.</text>
<text x="58.3" y="82.3">W20-1</text>
<text x="135.9" y="83.5">M6-1L</text>
<text x="135.9" y="79.9">M1-4</text>
<text x="176.6" y="80.6">M4-8</text>
<text x="176.6" y="87.9">M6-1L</text>
<text x="176.6" y="84.2">M1-4</text>
<text x="212.7" y="87.6">R11-3a</text>
<text x="59.9" y="95.4">WORK</text>
<text x="60" y="91.7">ROAD</text>
<text x="155.7" y="92.7">M4-8</text>
<text x="212.7" y="91.3">M4-10R</text>
<text x="270.4" y="95.2">ROAD</text>
<text x="59.5" y="99">AHEAD</text>
<text x="155.7" y="100">M6-1R</text>
<text x="155.7" y="96.4">M1-4</text>
<text x="244.4" y="100">M1-4</text>
<text x="244.4" y="96.4">W20-2</text>
<text x="270.2" y="98.8">WORK</text>
<text x="244.4" y="103.6">M5-1L</text>
<text x="269.9" y="102.5">AHEAD</text>
<text x="268.6" y="112.6">W20-1</text>
<text x="55.5" y="124.5">M5-1R</text>
<text x="55.5" y="120.9">M1-4</text>
<text x="87.2" y="131.6">M4-8a</text>
<text x="155.6" y="132.4">Work zone</text>
<text x="89" y="148.3">G20-2</text>
<text x="245" y="156.1">G20-2</text>
<text x="183.5" y="165.4">R11-2</text>
<text x="76.2" y="172.2">M4-10L</text>
<text x="76.2" y="168.5">R11-3a</text>
<text x="106.6" y="173">W20-2</text>
<text x="244.9" y="172.1">M4-8a</text>
<text x="106.6" y="176.6">M1-4</text>
<text x="72.9" y="182.2">12 MILES AHEAD</text>
<text x="106.6" y="180.2">M5-1L</text>
<text x="132" y="185.9">W20-1</text>
<text x="134.2" y="195.1">ROAD</text>
<text x="133.7" y="202.3">AHEAD</text>
<text x="134" y="198.7">WORK</text>
<text x="296.7" y="269.6">No Scale</text>
</g>
<g font-size="1.7">
<text x="98.3" y="65.7">ROAD WORK</text>
<text x="101.9" y="63">END</text>
<text x="208.9" y="74.5">LOCAL TRAFFIC ONLY</text>
<text x="90.2" y="136.4">END</text>
<text x="88.1" y="139.4">DETOUR</text>
<text x="93.5" y="154.5">END</text>
<text x="89.9" y="157.2">ROAD WORK</text>
<text x="247.6" y="160.5">END</text>
<text x="244" y="163.2">ROAD WORK</text>
<text x="245.2" y="180">DETOUR</text>
<text x="247.3" y="177">END</text>
<text x="72.5" y="185.2">LOCAL TRAFFIC ONLY</text>
</g>
<g font-size="1.5">
<text x="378.8" y="10.9">PROJECT</text>
<text x="405.5" y="9.7">SHEET</text>
<text x="373.9" y="14.8">PROJECT NUMBER</text>
<text x="375.5" y="17.2">PROJECT NAME</text>
<text x="404.4" y="12.1">NUMBER</text>
<text x="404.9" y="16">Untitled</text>
</g>
<g font-size="1.2">
<text x="17.2" y="187.7" transform="rotate(-90 17.2 187.7)">[Untitled [Sheet]]</text>
<text x="17.2" y="233.1" transform="rotate(-90 17.2 233.1)">C:\CADD\Sample Plans\T Sheets\TCP(Sample).dgn</text>
<text x="17.2" y="259.1" transform="rotate(-90 17.2 259.1)">12:38 PM</text>
<text x="17.2" y="271.2" transform="rotate(-90 17.2 271.2)">4 April 2024</text>
</g>
</svg>
